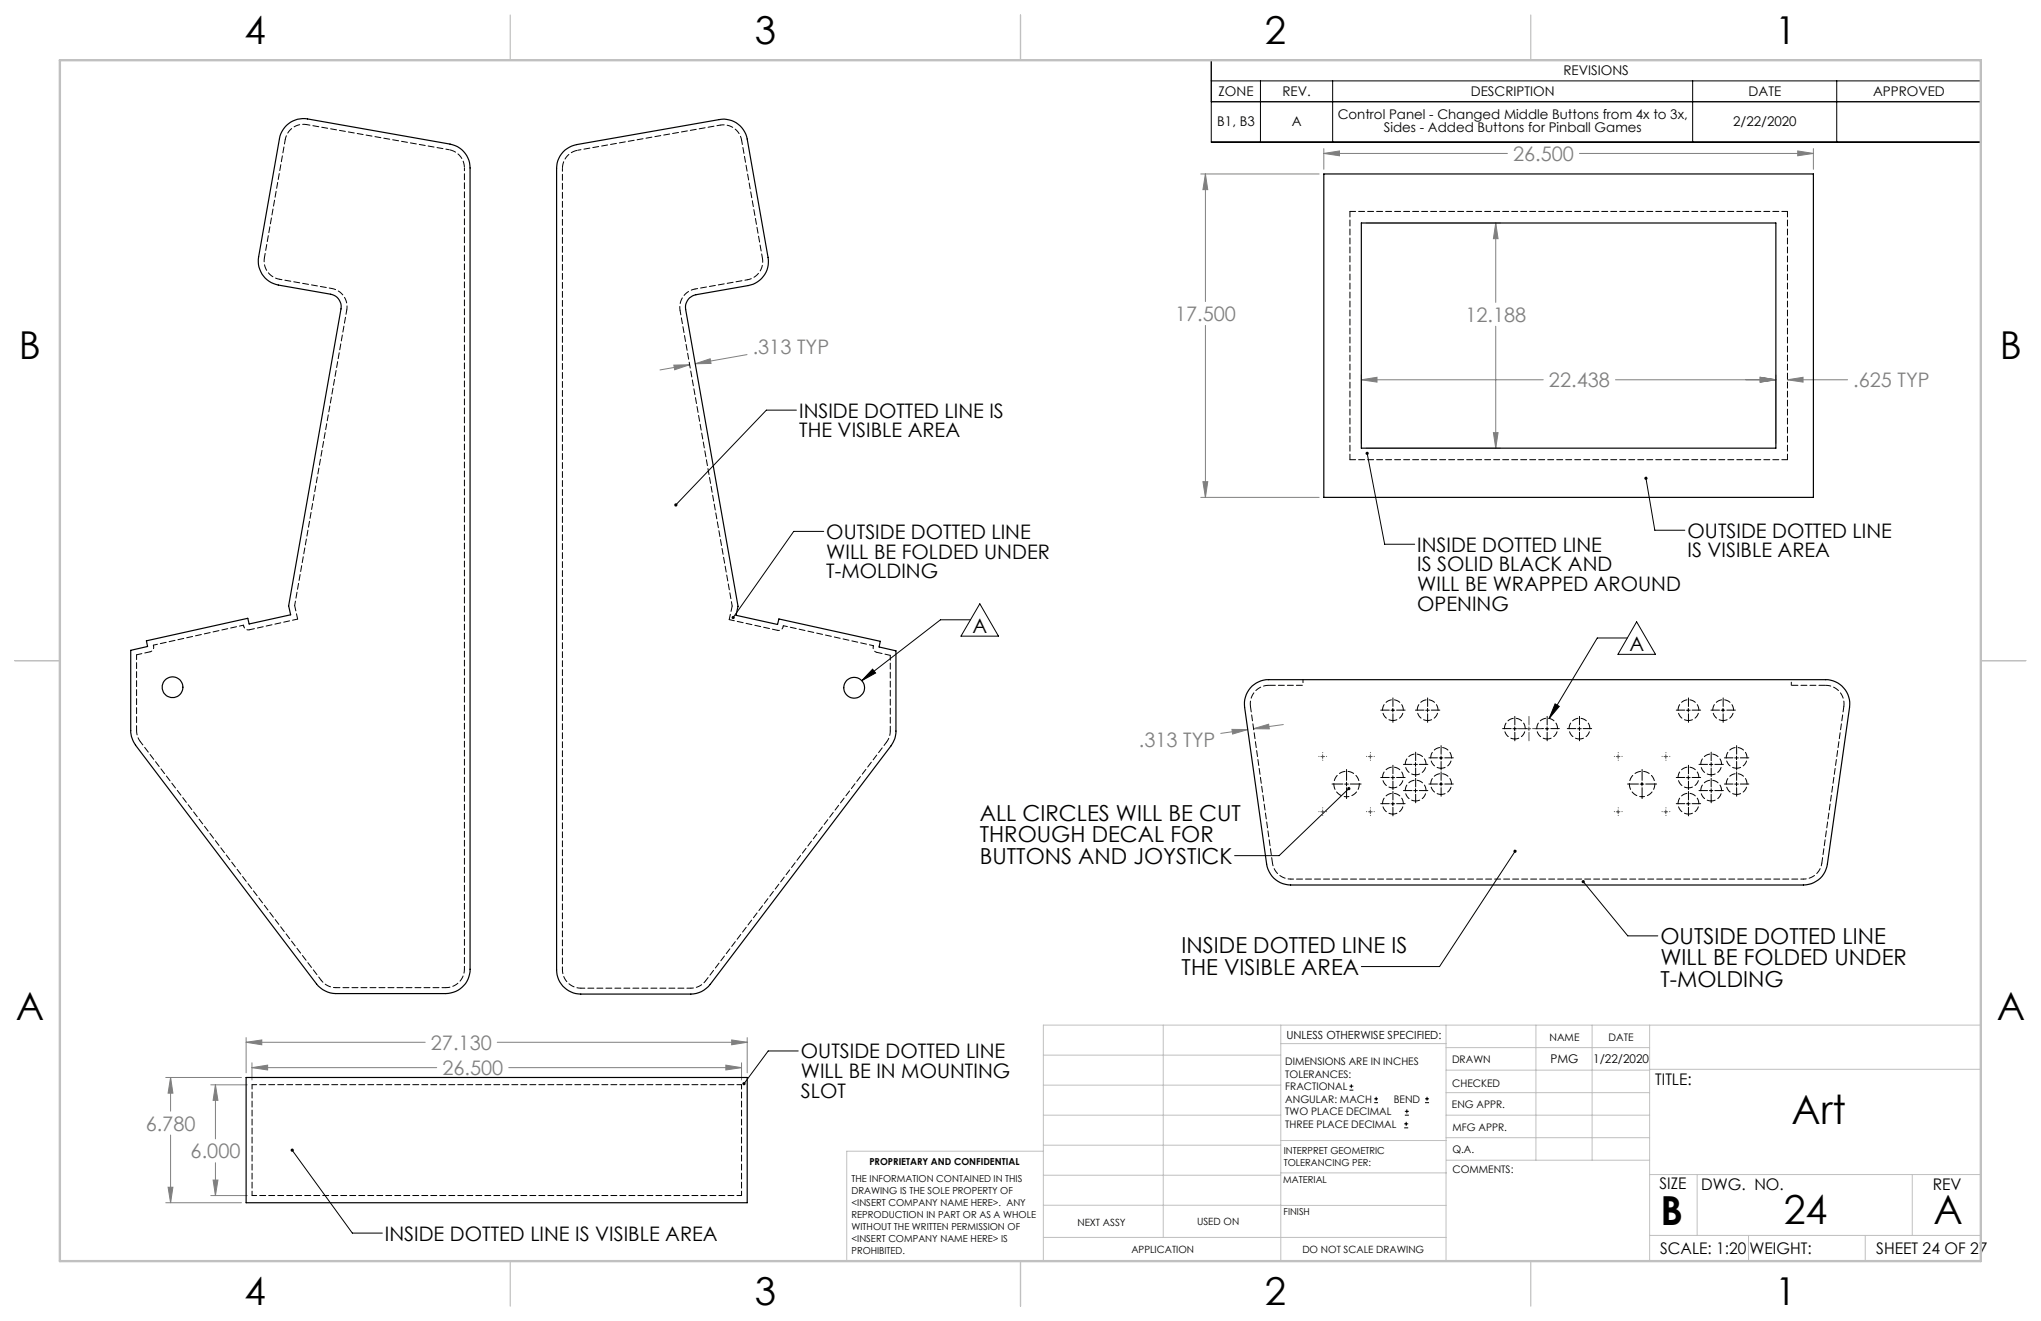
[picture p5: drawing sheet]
<svg xmlns="http://www.w3.org/2000/svg" width="432mm" height="279mm" viewBox="0 0 432 279" stroke-linecap="round" stroke-linejoin="round" font-family="sans-serif">
<g fill="none" stroke="#000" stroke-width=".21">
<path d="M256.3 12.7h162.8v17.4h-162.8zM256.3 17.1h162.8M266.7 17.1v13M281.9 17.1v13M358.1 17.1v13M388.6 17.1v13M256.3 21.5h162.8M168.5 86.7h-6.4l-19.1 20.1M289.2 95.9l3.7 19.2h6.4M174.3 112.4h-6.4l-12.8 18.2M348.2 101.2l1.9 10.9h6.3M205.3 131.1h-6.3l-16.7 12.9"/>
<path d="M207.3 127.7l3.9 6.8h-7.9zM344.3 134.9h-6.4l-10.2 17.1M346.3 131.5l3.9 6.9h-7.9zM184.6 141.5l.6 .8-2.9 1.7zM294.3 150.2h.8M294.7 149.8v.8M301.6 150.2h.8M302 149.8v.8M304.9 159.9v.8M320.1 154.1h.8M320.5 153.7v.8M326.9 154.1h.8"/>
<path d="M327.3 153.7v.8M329 148.9l.9 .5-2.2 2.6zM333.8 154.1h.7M334.2 153.7v.8M356.8 150.2h.8M357.2 149.8v.8M364.1 150.2h.8M364.5 149.8v.8M367.4 159.9v.8M284.5 165.8h.8M284.9 165.5v.7M285.4 166.8l-14.8 14.2h-9.4"/>
<path d="M294.3 170h.8M294.3 164.5h.8M294.7 164.1v.8M294.7 169.6v.8M299.1 161.7h.8M299.1 167.2h.8M299.5 161.3v.8M299.5 166.8v.8M304.5 165.8h.8M304.5 160.3h.8M304.9 165.5v.7M347 165.8h.8"/>
<path d="M347.4 165.5v.7M356.8 170h.8M356.8 164.5h.8M357.2 164.1v.8M357.2 169.6v.8M361.6 161.7h.8M361.6 167.2h.8M362 161.3v.8M362 166.8v.8M367 165.8h.8M367 160.3h.8M367.4 165.5v.7"/>
<path d="M320.5 180.1l-15.9 24.3h-16.6M335 186.5l9.4 11.4h6.3M168.9 222.3h-6.4l-5.1 6.9M285.5 230.6h.8M285.5 229.7h.8M285.9 229.3v.9M290.7 233.2h.8M290.7 232.4h.8M291.1 232v.8M297.1 238.5h.8M297.1 237.7h.8M297.2 235.9h.9"/>
<path d="M297.2 235.1h.9M297.5 237.3v.8M297.6 234.6v.9M301.5 233.2h.8M301.5 232.4h.8M301.9 232v.8M61.8 243.3l12.7 17.5h6.4"/>
</g>
<g fill="none" stroke="#808080" stroke-width=".21">
<path d="M254 36.8h25.1M255 36.8l.5 3.3h-1zM255 36.8v27M280.1 32.5l3.3-.6v1zM280.1 31.4v4.4M280.1 32.5h38.8M334.2 32.5h49.4M380.3 31.9l3.3 .6-3.3 .4zM383.6 31.4v4.4M289 47.2h28.4M316.4 47.2l.5 3.3h-1zM316.4 47.2v16.8"/>
<path d="M142.6 77.2h3.3l-3.2 1zM145.9 77.2l-6.3 1M147.1 76.9l3.1-1 .2 1zM158 75l-10.9 1.9M255 68.8v36.4M288 79.3v14.5M316.4 69v25.8M372.4 79.8l3.3 .5-3.3 .5zM375.7 79.3v14.5M288 80.3l3.3-.5v1zM288 80.3h38.5M289 94.8h28.4"/>
<path d="M315.9 91.5h1l-.5 3.3zM341.8 80.3h33.9M378.1 80.3l3.4-.5v1zM378.1 80.3h12.8M254 105.2h25.1M254.5 101.9h1l-.5 3.3zM260.6 154.3h3.4l-3.2 1zM264 154.3l-5.7 .8M265.2 154.1l3.2-.9 .1 1zM271.5 153.2l-6.3 .9M52.1 219.5v7.4M154.8 220l3.3 .5-3.3 .5z"/>
<path d="M158.1 219.5v7.4M35.1 227.9h16M36.1 227.9l.5 3.3h-1zM36.1 227.9v7.1M44.6 229.4h7.7M45.6 229.4l.5 3.3h-1zM45.6 229.4v11.5M52.1 220.5l3.3-.5v1zM52.1 220.5h37.9M53.3 225.8l3.3-.5v1zM53.3 224.8v3.6M53.3 225.8h39.1"/>
<path d="M105.2 220.5h52.9M107.6 225.8h49.3M153.6 225.3l3.3 .5-3.3 .5zM156.9 224.8v3.6M35.1 254.4h16M35.6 251.1h1l-.5 3.3zM36.1 240.1v14.3M44.6 252.9h7.7M45.1 249.6h1l-.5 3.3zM45.6 245.9v7"/>
</g>
<g fill="none" stroke="#000" stroke-width=".21" stroke-dasharray="15.2 1.3 1.3 1.3">
<path d="M293.9 150.2h-1.8M294.7 149.4v-1.8M294.7 151v1.8M295.5 150.2h1.8M301.3 150.2h-1.9M302 149.4v-1.8M302 151v1.8M302.8 150.2h1.8M304.9 159.5v-1.8M319.7 154.1h-1.8M320.5 153.3v-1.8M320.5 154.9v1.8"/>
<path d="M321.3 154.1h1.8M326.6 154.1h-1.9M327.3 153.3v-1.8M327.3 154.9v1.8M328.1 154.1h1.8M333.4 154.1h-1.8M334.2 153.3v-1.8M334.2 154.9v1.8M334.9 154.1h1.8M356.4 150.2h-1.8M357.2 149.4v-1.8M357.2 151v1.8"/>
<path d="M358 150.2h1.8M363.8 150.2h-1.8M364.6 149.4v-1.8M364.6 151v1.8M365.3 150.2h1.8M367.4 159.5v-1.8M284.1 165.8h-2.3M284.9 165.1v-2.3M284.9 166.6v2.3M285.7 165.8h2.3M293.9 170h-1.8M293.9 164.4h-1.8"/>
<path d="M294.7 169.2v-1.8M294.7 170.8v1.8M294.7 163.7v-1.8M294.7 165.2v1.8M295.5 170h1.8M295.5 164.4h1.8M298.7 161.7h-1.8M298.7 167.2h-1.8M299.5 160.9v-1.8M299.5 162.4v1.9M299.5 166.4v-1.8M299.5 168v1.8"/>
<path d="M300.3 161.7h1.8M300.3 167.2h1.8M304.1 160.3h-1.8M304.1 165.8h-1.8M304.9 161.1v1.8M304.9 165.1v-1.9M304.9 166.6v1.8M305.7 160.3h1.8M305.7 165.8h1.8M346.6 165.8h-2.3M347.4 165.1v-2.3M347.4 166.6v2.3"/>
<path d="M348.2 165.8h2.3M356.4 164.4h-1.8M356.4 170h-1.8M357.2 163.7v-1.8M357.2 165.2v1.8M357.2 169.2v-1.8M357.2 170.8v1.8M358 164.4h1.8M358 170h1.8M361.3 167.2h-1.9M361.3 161.7h-1.9M362 166.4v-1.8"/>
<path d="M362 168v1.8M362 160.9v-1.8M362 162.4v1.9M362.8 167.2h1.8M362.8 161.7h1.8M366.6 160.3h-1.8M366.6 165.8h-1.8M367.4 161.1v1.8M367.4 165.1v-1.9M367.4 166.6v1.8M368.2 160.3h1.8M368.2 165.8h1.8"/>
</g>
<g fill="none" stroke="#808000" stroke-width=".21" stroke-dasharray="15.2 1.3 1.3 1.3">
<path d="M279.1 160h-.1M279.8 159.2h.1M280.6 160h.1M289.2 160h-.1M289.9 159.2h.1M290.7 160h.1M322.7 154.1h-1.8M323.5 153.3v-1.8M323.5 154.9v1.8M324.2 154.1h1.9M341.6 160h-.1M342.4 159.2h.1"/>
<path d="M343.1 160h.1M351.7 160h-.1M352.5 159.2h.1M353.2 160h.1M279.1 171.7h-.1M279.8 160.8h.1M279.8 170.9v-.1M279.8 172.4v.1M280.6 171.7h.1M289.2 171.7h-.1M289.9 160.8h.1M289.9 170.9v-.1"/>
<path d="M289.9 172.4v.1M290.7 171.7h.1M341.6 171.7h-.1M342.4 160.8h.1M342.4 170.9v-.1M342.4 172.4v.1M343.1 171.7h.1M351.7 171.7h-.1M352.5 160.8h.1M352.5 170.9v-.1M352.5 172.4v.1M353.2 171.7h.1"/>
</g>
<g fill="none" stroke="#808000" stroke-width=".21">
<path d="M279.8 159.6v.8M289.9 159.6v.8M323.1 154.1h.8M323.5 153.7v.8M342.3 159.6v.8M352.4 159.6v.8M279.4 160h.8M279.4 171.7h.8M279.8 171.3v.8M289.5 160h.8M289.5 171.7h.8M289.9 171.3v.8"/>
<path d="M341.9 160h.8M341.9 171.7h.8M342.3 171.3v.8M352 160h.8M352 171.7h.8M352.4 171.3v.8"/>
</g>
<g fill="none" stroke="#c0c0c0" stroke-width=".21">
<path d="M246.1 216.8v44.9M271 216.8v49.9M305.9 216.8v49.9M324.9 216.8v28.6M336.8 216.8v28.6M349 216.8v49.9M419.1 216.8h-198.4v49.9M220.7 235.9h50.3M220.7 229.5h50.3M220.7 223.2h50.3M271 220.7h34.9M305.9 231.1h43.1"/>
<path d="M305.9 226.3h43.1M305.9 221.6h43.1M305.9 235.9h43.1M349 226.2h70.1M220.7 254.9l85.2 .1M220.7 248.6h50.3M220.7 242.2h50.3M220.7 243.5h-41.6v23.2M271 248.1h35M271 241.2h35M305.9 240.6h43.1M306 245.4h43"/>
<path d="M349 248.4h70.1M359.1 248.4v12.9M404.6 248.4v12.9M220.7 261.7h85.2M349 261.3h70.1M369.9 261.3v5.4M394.6 261.3v5.4"/>
</g>
<path d="M108 3.2v9.5M215.9 3.2v9.5M323.8 3.2v9.5M3.1 139.7h9.6M419.1 139.7h9.5M108 266.7v9.6M215.9 266.7v9.6M323.8 266.7v9.6" fill="none" stroke="#c0c0c0" stroke-width=".25"/>
<path d="M12.7 12.7h406.4v254h-406.4z" fill="none" stroke="#c0c0c0" stroke-width=".5"/>
<g fill="#000">
<path d="M142.7 106.6v.4l.3-.2-.3 .2a.35 .35 0 0 0 .6 0 .35 .35 0 0 0-.1-.5 .35 .35 0 0 0-.5 .1zM154.9 130.3l-.1 .5 .1 .1 .2-.3-.2 .3a.34 .34 0 0 0 .5-.3 .34 .34 0 0 0-.5-.3zM184.6 141.5l.6 .8-2.9 1.7zM61.6 243a.33 .33 0 0 0 0 .6 .33 .33 0 0 0 .5-.3 .33 .33 0 0 0-.4-.3l.1 .3zM157.2 229l-.1 .3 .1 .2 .2-.3-.2 .3a.34 .34 0 0 0 .5-.1 .34 .34 0 0 0-.1-.4 .34 .34 0 0 0-.4 0zM289 95.7a.34 .34 0 0 0 .1 .5 .34 .34 0 0 0 .4-.2 .34 .34 0 0 0-.3-.4v.3v-.3zM347.9 101a.35 .35 0 0 0 .2 .5 .35 .35 0 0 0 .5-.3 .35 .35 0 0 0-.4-.4v.4v-.4zM329 148.9l.9 .5-2.2 2.6z"/>
<path d="M334.7 186.3a.34 .34 0 0 0 .1 .5 .34 .34 0 0 0 .5-.3 .34 .34 0 0 0-.5-.3l.2 .3zM320.3 179.8a.33 .33 0 0 0 0 .5 .33 .33 0 0 0 .5 0 .33 .33 0 0 0-.1-.5l-.2 .3 .2-.3zM285.1 166.6a.35 .35 0 0 0 0 .5 .35 .35 0 0 0 .5-.1 .35 .35 0 0 0 0-.5l-.2 .3 .2-.3-.2-.1z"/>
</g>
<path d="M142.6 77.2h3.3l-3.2 1zM147.1 76.9l3.1-1 .2 1zM35.6 251.1h1l-.5 3.3zM36.1 227.9l.5 3.3h-1zM52.1 220.5l3.3-.5v1zM154.8 220l3.3 .5-3.3 .5zM53.3 225.8l3.3-.5v1zM153.6 225.3l3.3 .5-3.3 .5zM45.1 249.6h1l-.5 3.3zM45.6 229.4l.5 3.3h-1zM380.3 31.9l3.3 .6-3.3 .4zM280.1 32.5l3.3-.6v1zM255 36.8l.5 3.3h-1zM254.5 101.9h1l-.5 3.3zM288 80.3l3.3-.5v1zM372.4 79.8l3.3 .5-3.3 .5zM316.4 47.2l.5 3.3h-1zM315.9 91.5h1l-.5 3.3zM378.1 80.3l3.4-.5v1zM372.4 79.8l3.3 .5-3.3 .5zM265.2 154.1l3.2-.9 .1 1zM260.6 154.3h3.4l-3.2 1z" fill="#808080"/>
<g fill="none" stroke="#000" stroke-width=".25">
<path d="M60.6 26.5a5.3 5.3 0 0 1 4.5-1.3l30.1 5.3a5.1 5.1 0 0 1 4.2 5v169.5a5.2 5.2 0 0 1-5.1 5.1h-23.3a5.4 5.4 0 0 1-4-2l-38.3-50.5a5.7 5.7 0 0 1-1-3.1v-17l3.5-.8-.2-1.2 21.4-4.7 .3 1.2 8.8-2-.4-1.9 11-62.8a2.71 2.71 0 0 0-2.1-3.1l-11.1-1.9a5.2 5.2 0 0 1-4.2-6l4.5-25.5 .5-1zM119.1 32.1l1.3-.9 1.6-.6 30.2-5.3a5.1 5.1 0 0 1 5.9 4.1l4.4 25a5.1 5.1 0 0 1-4.2 6l-11.1 1.9a2.7 2.7 0 0 0-2.1 3.2l11 62.7-.4 1.9 8.8 2 .3-1.2 21.4 4.7-.2 1.2 3.5 .9v16.9a5 5 0 0 1-1 3.1l-38.3 50.5a5.1 5.1 0 0 1-4 2.1h-23.3a5.2 5.2 0 0 1-5.1-5.2v-169.5l.2-1.6 .5-1zM280.1 36.8h103.5v68.4h-103.5zM288 47.2h87.7v47.6h-87.7zM264.9 145.1l1.4-.9 1.6-.4h118.3a5.2 5.2 0 0 1 5.1 5.8l-4.7 33.1a5.1 5.1 0 0 1-5.1 4.5h-108.4a5.2 5.2 0 0 1-5.1-4.5l-4.7-33.1a5.3 5.3 0 0 1 1.6-4.5zM52.1 227.9h106v26.5h-106z"/>
<circle cx="36.5" cy="145.4" r="2.2"/>
<circle cx="180.7" cy="145.5" r="2.2"/>
</g>
<path d="M32.4 136.5l.1 .2M51.6 132.5l-.1-.3M165.7 132.3v.3M184.7 136.8l.1-.2" fill="none" stroke="#000" stroke-width=".21" stroke-dasharray="1.3 .6"/>
<g fill="none" stroke="#000" stroke-width=".21" stroke-dasharray="1.3 .6" stroke-dashoffset=".4">
<path d="M64.9 26.3a3.9 3.9 0 0 0-4.6 3.2M156.9 29.6a3.9 3.9 0 0 0-4.5-3.1M55.9 54.5a3.9 3.9 0 0 0 3.2 4.6M158.1 59.2a3.9 3.9 0 0 0 3.2-4.6M70.2 61a3.9 3.9 0 0 1 3.2 4.5M143.9 65.7a3.9 3.9 0 0 1 3.1-4.6M51.5 132.2l-19.1 4.3M184.8 136.6l-19.1-4.3M29.7 156.9l38.3 50.4M187.6 157l-38.3 50.5M294.7 152.4a2.2 2.2 0 0 1-2-3.2 2.2 2.2 0 0 1 3.8-.3 2.2 2.2 0 0 1-1.5 3.5h-.3M302 152.4a2.2 2.2 0 0 1-1.9-3.2 2.2 2.2 0 0 1 3.7-.3 2.2 2.2 0 0 1-1.4 3.5h-.4"/>
<path d="M320.5 156.3a2.2 2.2 0 0 1-2-3.2 2.2 2.2 0 0 1 3.8-.3 2.2 2.2 0 0 1-1.5 3.5h-.3M327.3 156.3a2.2 2.2 0 0 1-1.9-3.2 2.2 2.2 0 0 1 3.7-.3 2.2 2.2 0 0 1-1.4 3.5h-.4M334.2 156.3a2.2 2.2 0 0 1-2-3.2 2.2 2.2 0 0 1 3.7-.3 2.2 2.2 0 0 1-1.4 3.5h-.3M357.2 152.4a2.2 2.2 0 0 1-1.9-3.2 2.2 2.2 0 0 1 3.7-.3 2.2 2.2 0 0 1-1.4 3.5h-.4M364.6 152.4a2.2 2.2 0 0 1-2-3.2 2.2 2.2 0 0 1 3.7-.3 2.2 2.2 0 0 1-1.4 3.5h-.3M294.7 166.6a2.2 2.2 0 0 1-2-3.2 2.2 2.2 0 0 1 3.8-.3 2.2 2.2 0 0 1-1.5 3.5h-.3M294.7 172.2a2.2 2.2 0 0 1-2-3.2 2.2 2.2 0 0 1 3.8-.3 2.2 2.2 0 0 1-1.5 3.5h-.3M299.5 163.9a2.2 2.2 0 0 1-2-3.2 2.2 2.2 0 0 1 3.8-.3 2.2 2.2 0 0 1-1.5 3.4l-.3 .1M299.5 169.4a2.2 2.2 0 0 1-2-3.2 2.2 2.2 0 0 1 3.8-.3 2.2 2.2 0 0 1-1.5 3.5h-.3M304.9 168a2.2 2.2 0 0 1-2-3.2 2.2 2.2 0 0 1 3.8-.3 2.2 2.2 0 0 1-1.5 3.5h-.3M304.9 162.5a2.2 2.2 0 0 1-2-3.2 2.2 2.2 0 0 1 3.8-.3 2.2 2.2 0 0 1-1.5 3.5h-.3M357.2 172.2a2.2 2.2 0 0 1-1.9-3.2 2.2 2.2 0 0 1 3.7-.3 2.2 2.2 0 0 1-1.4 3.5h-.4"/>
<path d="M357.2 166.6a2.2 2.2 0 0 1-1.9-3.2 2.2 2.2 0 0 1 3.7-.3 2.2 2.2 0 0 1-1.4 3.5h-.4M362 163.9a2.2 2.2 0 0 1-1.9-3.2 2.2 2.2 0 0 1 3.7-.3 2.2 2.2 0 0 1-1.4 3.4l-.4 .1M362 169.4a2.2 2.2 0 0 1-1.9-3.2 2.2 2.2 0 0 1 3.7-.3 2.2 2.2 0 0 1-1.4 3.5h-.4M367.4 168a2.2 2.2 0 0 1-2-3.2 2.2 2.2 0 0 1 3.8-.3 2.2 2.2 0 0 1-1.4 3.5h-.4M367.4 162.5a2.2 2.2 0 0 1-2-3.2 2.2 2.2 0 0 1 3.8-.3 2.2 2.2 0 0 1-1.4 3.5h-.4M71.1 208.9h23.2M94.3 208.9a3.9 3.9 0 0 0 4-3.9M119 205.1a3.9 3.9 0 0 0 3.9 3.9M146.2 209h-23.3"/>
</g>
<path d="M32.5 136.7a.98 .98 0 0 1-.7 1.2M52.7 133.2a.98 .98 0 0 1-1.1-.7M165.7 132.6a.98 .98 0 0 1-1.2 .7M185.5 138a.98 .98 0 0 1-.8-1.2M284.9 168.5a2.69 2.69 0 0 1-2.4-3.9 2.69 2.69 0 0 1 4.6-.3 2.69 2.69 0 0 1-1.8 4.2h-.4M347.4 168.5a2.69 2.69 0 0 1-2.4-3.9 2.69 2.69 0 0 1 4.6-.3 2.69 2.69 0 0 1-1.8 4.2h-.4" fill="none" stroke="#000" stroke-width=".21" stroke-dasharray="1.3 .6" stroke-dashoffset=".8"/>
<path d="M285.6 44.7v52.5M378.2 44.7h-92.6M285.6 97.2h92.6M378.2 97.2v-52.5M31.8 137.9l-2.9 .6M62.3 128.1l.7 2.8M154.9 128.2l-.6 2.9M185.5 138l2.8 .6M390.1 149.4l-4.7 33.2M269.2 182.6l-4.7-33.2" fill="none" stroke="#000" stroke-width=".21" stroke-dasharray="1.3 .6" stroke-dashoffset=".1"/>
<path d="M95 31.7l-30.1-5.4M122.2 31.8l30.2-5.3M275.7 143.7v1.2M379 144.9v-1.2" fill="none" stroke="#000" stroke-width=".21" stroke-dasharray="1.3 .6" stroke-dashoffset=".6"/>
<path d="M63 130.9l-10.3 2.3M154.3 131.1l10.2 2.2M264.5 149.4a3.9 3.9 0 0 1 3.9-4.5M386.2 144.9a3.9 3.9 0 0 1 3.9 4.5" fill="none" stroke="#000" stroke-width=".21" stroke-dasharray="1.3 .6" stroke-dashoffset=".2"/>
<path d="M60.3 29.5l-4.4 25M156.9 29.6l4.4 25M73.4 65.5l-11.1 62.6M143.9 65.7l11 62.5M28.9 138.5v16M188.3 138.6v16M28.9 154.5a3.9 3.9 0 0 0 .8 2.4M187.6 157a3.9 3.9 0 0 0 .7-2.4M53.3 229.4h103.6M156.9 229.4v23.5M53.3 252.9v-23.5M156.9 252.9h-103.6" fill="none" stroke="#000" stroke-width=".21" stroke-dasharray="1.3 .6" stroke-dashoffset=".3"/>
<path d="M59.1 59.1l11.1 1.9M158.1 59.2l-11.1 1.9M273.1 185.9a3.9 3.9 0 0 1-3.9-3.3M273.1 185.9h108.5M385.4 182.6a3.9 3.9 0 0 1-3.8 3.3M68 207.3a3.9 3.9 0 0 0 3.1 1.6M98.3 205v-169.5M119 205.1v-169.5M146.2 209a3.9 3.9 0 0 0 3.1-1.5" fill="none" stroke="#000" stroke-width=".21" stroke-dasharray="1.3 .6" stroke-dashoffset=".7"/>
<path d="M98.3 35.5a3.9 3.9 0 0 0-3.3-3.8M122.2 31.8a3.9 3.9 0 0 0-3.2 3.8" fill="none" stroke="#000" stroke-width=".21" stroke-dasharray="1.3 .6" stroke-dashoffset="-.2"/>
<path d="M268.4 144.9h7.3M379 144.9h7.2" fill="none" stroke="#000" stroke-width=".21" stroke-dasharray="1.3 .6" stroke-dashoffset="-.1"/>
<g font-size="8.5">
<text x="379" y="237.7">Art</text>
<text x="351.3" y="259">B</text>
<text x="377.4" y="258.9">24</text>
<text x="409.1" y="258.9">A</text>
</g>
<g font-size="8.1">
<text x="51.7" y="9.3">4</text>
<text x="159.7" y="9.3">3</text>
<text x="267.6" y="9.3">2</text>
<text x="375.6" y="9.3">1</text>
<text x="4" y="76">B</text>
<text x="423.1" y="76">B</text>
<text x="3.3" y="215.7">A</text>
<text x="422.4" y="215.7">A</text>
<text x="51.7" y="276">4</text>
<text x="159.7" y="276">3</text>
<text x="267.6" y="276">2</text>
<text x="375.6" y="276">1</text>
</g>
<g font-size="4.7">
<text x="207.3" y="173.6">ALL CIRCLES WILL BE CUT</text>
<text x="207.3" y="178.2">THROUGH DECAL FOR</text>
<text x="207.3" y="182.7">BUTTONS AND JOYSTICK</text>
<text x="250" y="201.6">INSIDE DOTTED LINE IS</text>
<text x="351.3" y="199.7">OUTSIDE DOTTED LINE</text>
<text x="250" y="206.2">THE VISIBLE AREA</text>
<text x="351.3" y="204.2">WILL BE FOLDED UNDER</text>
<text x="351.3" y="208.7">T-MOLDING</text>
</g>
<g font-size="4.2" fill="#808080">
<text x="320.1" y="34">26.500</text>
<text x="248.6" y="67.9">17.500</text>
<text x="310" y="68.1">12.188</text>
<text x="159.2" y="75">.313 TYP</text>
<text x="327.7" y="81.9">22.438</text>
<text x="392.1" y="81.9">.625 TYP</text>
<text x="240.9" y="158">.313 TYP</text>
<text x="91.2" y="222">27.130</text>
<text x="93.6" y="227.4">26.500</text>
<text x="30.8" y="239.1">6.780</text>
<text x="40.3" y="245">6.000</text>
</g>
<g font-size="4.2">
<text x="169.1" y="88.3">INSIDE DOTTED LINE IS</text>
<text x="169.1" y="92.5">THE VISIBLE AREA</text>
<text x="357" y="113.7">OUTSIDE DOTTED LINE</text>
<text x="174.8" y="114">OUTSIDE DOTTED LINE</text>
<text x="174.8" y="118.2">WILL BE FOLDED UNDER</text>
<text x="299.8" y="116.7">INSIDE DOTTED LINE</text>
<text x="357" y="117.9">IS VISIBLE AREA</text>
<text x="174.8" y="122.4">T-MOLDING</text>
<text x="299.8" y="120.8">IS SOLID BLACK AND</text>
<text x="299.8" y="125">WILL BE WRAPPED AROUND</text>
<text x="299.8" y="129.2">OPENING</text>
<text x="205.7" y="134">A</text>
<text x="344.7" y="137.8">A</text>
<text x="169.4" y="223.8">OUTSIDE DOTTED LINE</text>
<text x="169.4" y="228">WILL BE IN MOUNTING</text>
<text x="169.4" y="232.2">SLOT</text>
<text x="81.4" y="262.5">INSIDE DOTTED LINE IS VISIBLE AREA</text>
</g>
<g font-size="3.4">
<text x="350.2" y="229.5">TITLE:</text>
<text x="351.1" y="251.6">SIZE</text>
<text x="359.9" y="251.6">DWG. NO.</text>
<text x="408.9" y="251.7">REV</text>
<text x="351.2" y="265.2">SCALE: 1:20</text>
<text x="370.1" y="265.3">WEIGHT:</text>
<text x="396.9" y="265.2">SHEET 24 OF 27</text>
</g>
<g font-size="2.8">
<text x="330.8" y="16">REVISIONS</text>
<text x="257.8" y="20.4">ZONE</text>
<text x="271.3" y="20.4">REV.</text>
<text x="311.2" y="20.4">DESCRIPTION</text>
<text x="369.9" y="20.4">DATE</text>
<text x="396.3" y="20.4">APPROVED</text>
<text x="257.5" y="26.6">B1, B3</text>
<text x="273.3" y="26.6">A</text>
<text x="283" y="25.2">Control Panel - Changed Middle Buttons from 4x to 3x,</text>
<text x="292.8" y="28">Sides - Added Buttons for Pinball Games</text>
<text x="366.7" y="26.6">2/22/2020</text>
</g>
<g font-size="2.5">
<text x="328" y="224.8">PMG</text>
<text x="337.1" y="224.9">1/22/2020</text>
</g>
<text font-size="2.4" x="272.2" y="219.7">UNLESS OTHERWISE SPECIFIED:</text>
<g font-size="2.2">
<text x="327.8" y="220.1">NAME</text>
<text x="340.3" y="220.2">DATE</text>
<text x="271.9" y="225.3">DIMENSIONS ARE IN INCHES</text>
<text x="271.9" y="227.9">TOLERANCES:</text>
<text x="307.2" y="224.9">DRAWN</text>
<text x="271.9" y="230.6">FRACTIONAL</text>
<text x="271.9" y="233.2">ANGULAR: MACH</text>
<text x="294.9" y="233.2">BEND</text>
<text x="307.3" y="229.8">CHECKED</text>
<text x="271.9" y="235.9">TWO PLACE DECIMAL</text>
<text x="271.9" y="238.5">THREE PLACE DECIMAL</text>
<text x="307.2" y="234.5">ENG APPR.</text>
<text x="307.3" y="239.2">MFG APPR.</text>
<text x="307.3" y="243.9">Q.A.</text>
<text x="307.3" y="248.1">COMMENTS:</text>
</g>
<g font-size="2.1">
<text x="227.9" y="259.2">NEXT ASSY</text>
<text x="253.3" y="259.2">USED ON</text>
<text x="239.3" y="265">APPLICATION</text>
<text x="275.5" y="265.1">DO NOT SCALE DRAWING</text>
</g>
<g font-size="2">
<text x="271.6" y="244.1">INTERPRET GEOMETRIC</text>
<text x="180.2" y="250">THE INFORMATION CONTAINED IN THIS</text>
<text x="183.9" y="246.4">PROPRIETARY AND CONFIDENTIAL</text>
<text x="271.5" y="250.2">MATERIAL</text>
<text x="271.6" y="246.6">TOLERANCING PER:</text>
<text x="180.2" y="252.5">DRAWING IS THE SOLE PROPERTY OF</text>
<text x="180.2" y="255.1">&lt;INSERT COMPANY NAME HERE&gt;. ANY</text>
<text x="180.2" y="257.6">REPRODUCTION IN PART OR AS A WHOLE</text>
<text x="271.5" y="257">FINISH</text>
<text x="180.2" y="260.1">WITHOUT THE WRITTEN PERMISSION OF</text>
<text x="180.2" y="262.6">&lt;INSERT COMPANY NAME HERE&gt; IS</text>
<text x="180.2" y="265.2">PROHIBITED.</text>
</g>
</svg>
